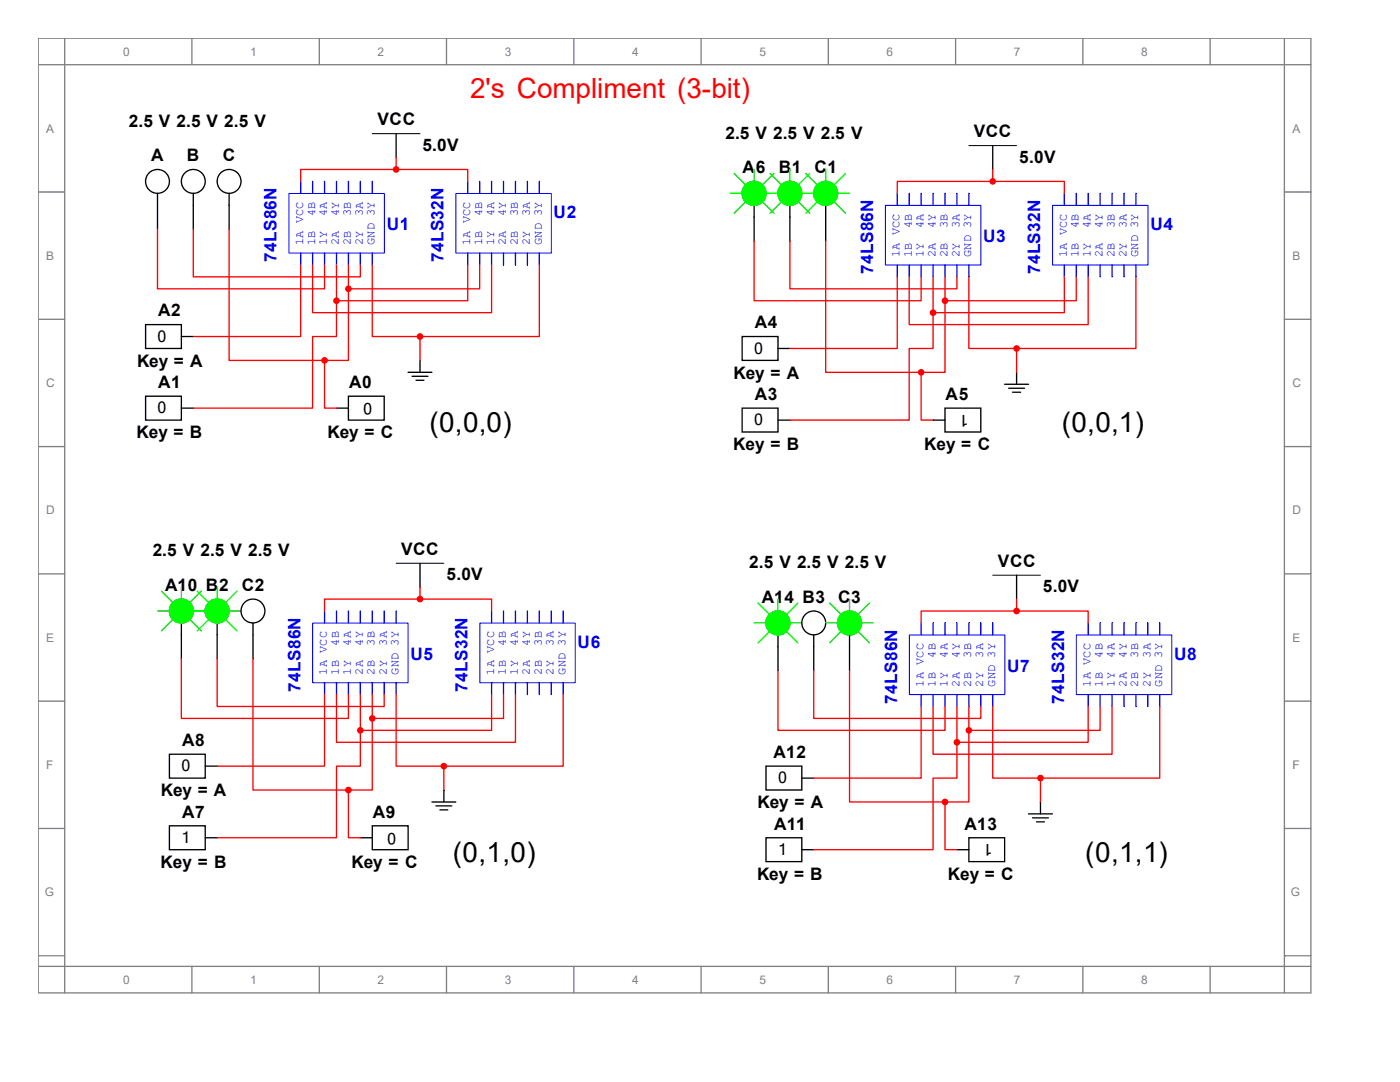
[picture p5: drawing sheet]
<svg xmlns="http://www.w3.org/2000/svg" width="279mm" height="216mm" viewBox="0 0 279 216" stroke-linecap="round" stroke-linejoin="round" font-family="sans-serif">
<g fill="none" stroke="#808080" stroke-width=".26">
<path d="M7.6 7.6h254v190.5h-254zM7.6 12.9h254M12.9 7.6v190.5M38.3 7.6v5.3M63.7 7.6v5.3M89.1 7.6v5.3M114.5 7.6v5.3M139.9 7.6v5.3M165.3 7.6v5.3M190.7 7.6v5.3M216.1 7.6v5.3M241.5 7.6v5.3"/>
<path d="M256.3 7.6v190.5M7.6 38.3h5.3M256.3 38.3h5.3M7.6 63.7h5.3M256.3 63.7h5.3M7.6 89.1h5.3M256.3 89.1h5.3M7.6 114.5h5.3M256.3 114.5h5.3M7.6 139.9h5.3M256.3 139.9h5.3M7.6 165.3h5.3"/>
<path d="M256.3 165.3h5.3M7.6 190.7h5.3M7.6 192.8h254M38.3 192.8v5.3M63.7 192.8v5.3M89.1 192.8v5.3M114.5 192.8v5.3M139.9 192.8v5.3M165.3 192.8v5.3M190.7 192.8v5.3M216.1 192.8v5.3M241.5 192.8v5.3"/>
<path d="M256.3 190.7h5.3"/>
</g>
<path d="M57.7 38.6h19v11.9h-19z" fill="none" stroke="#00f" stroke-width=".2"/>
<path d="M60 50.5v2.4" fill="none" stroke="#00f" stroke-width=".26"/>
<path d="M62.4 50.5v2.4" fill="none" stroke="#00f" stroke-width=".26"/>
<path d="M64.8 50.5v2.4" fill="none" stroke="#00f" stroke-width=".26"/>
<path d="M67.2 50.5v2.4" fill="none" stroke="#00f" stroke-width=".26"/>
<path d="M69.5 50.5v2.4" fill="none" stroke="#00f" stroke-width=".26"/>
<path d="M71.9 50.5v2.4" fill="none" stroke="#00f" stroke-width=".26"/>
<path d="M74.3 50.5v2.4" fill="none" stroke="#00f" stroke-width=".26"/>
<path d="M74.3 36.2v2.4" fill="none" stroke="#00f" stroke-width=".26"/>
<path d="M71.9 36.2v2.4" fill="none" stroke="#00f" stroke-width=".26"/>
<path d="M69.5 36.2v2.4" fill="none" stroke="#00f" stroke-width=".26"/>
<path d="M67.2 36.2v2.4" fill="none" stroke="#00f" stroke-width=".26"/>
<path d="M64.8 36.2v2.4" fill="none" stroke="#00f" stroke-width=".26"/>
<path d="M62.4 36.2v2.4" fill="none" stroke="#00f" stroke-width=".26"/>
<path d="M60 36.2v2.4" fill="none" stroke="#00f" stroke-width=".26"/>
<path d="M91 38.6h19v11.9h-19z" fill="none" stroke="#00f" stroke-width=".2"/>
<path d="M93.3 50.5v2.4" fill="none" stroke="#00f" stroke-width=".26"/>
<path d="M95.7 50.5v2.4" fill="none" stroke="#00f" stroke-width=".26"/>
<path d="M98.1 50.5v2.4" fill="none" stroke="#00f" stroke-width=".26"/>
<path d="M100.5 50.5v2.4" fill="none" stroke="#00f" stroke-width=".26"/>
<path d="M102.9 50.5v2.4" fill="none" stroke="#00f" stroke-width=".26"/>
<path d="M105.3 50.5v2.4" fill="none" stroke="#00f" stroke-width=".26"/>
<path d="M107.6 50.5v2.4" fill="none" stroke="#00f" stroke-width=".26"/>
<path d="M107.6 36.2v2.4" fill="none" stroke="#00f" stroke-width=".26"/>
<path d="M105.3 36.2v2.4" fill="none" stroke="#00f" stroke-width=".26"/>
<path d="M102.9 36.2v2.4" fill="none" stroke="#00f" stroke-width=".26"/>
<path d="M100.5 36.2v2.4" fill="none" stroke="#00f" stroke-width=".26"/>
<path d="M98.1 36.2v2.4" fill="none" stroke="#00f" stroke-width=".26"/>
<path d="M95.7 36.2v2.4" fill="none" stroke="#00f" stroke-width=".26"/>
<path d="M93.3 36.2v2.4" fill="none" stroke="#00f" stroke-width=".26"/>
<path d="M74.3 26.7h9.5" fill="none" stroke="#000" stroke-width=".2"/>
<g fill="none" stroke="#000" stroke-width=".26">
<path d="M31.4 38.6v7.1M38.6 38.6v7.1M45.7 38.6v7.1M79.1 26.7v4.7M29.1 79.1h7.1v4.7h-7.1zM29.1 64.8h7.1v4.7h-7.1zM36.2 67.2h2.4M69.5 79.1h7.2v4.7h-7.2zM81.4 74.3h4.8M82.2 75.1h3.2M83 75.9h1.6M83.8 71.9v2.4"/>
<path d="M36.2 81.4h2.4M67.2 81.4h2.3"/>
<circle cx="31.4" cy="36.2" r="2.38"/>
<circle cx="38.6" cy="36.2" r="2.38"/>
<circle cx="45.7" cy="36.2" r="2.38"/>
</g>
<g fill="#f00" stroke="#f00" stroke-width=".26">
<circle cx="79.1" cy="33.8" r=".53"/>
<circle cx="83.8" cy="67.2" r=".53"/>
<circle cx="67.2" cy="60" r=".53"/>
<circle cx="69.5" cy="57.6" r=".53"/>
<circle cx="64.8" cy="71.9" r=".53"/>
</g>
<g fill="none" stroke="#f00" stroke-width=".26">
<path d="M79.1 33.8h-19.1v2.4M79.1 33.8h14.2v2.4M79.1 31.4v2.4M31.4 45.7v11.9h33.4v-4.7M38.6 45.7v9.5h33.3v-2.3M45.7 45.7v26.2h19.1M60 52.9v14.3h-21.4M62.4 52.9v9.5h35.7v-9.5M67.2 52.9v7.1M69.5 57.6v14.3h-4.7M69.5 52.9v4.7M74.3 52.9v14.3h9.5"/>
<path d="M93.3 52.9v7.1h-26.1M95.7 52.9v4.7h-26.2M107.6 52.9v14.3h-23.8M64.8 71.9v9.5h2.4M67.2 60v7.2h-4.8v14.2h-23.8M83.8 67.2v4.7"/>
</g>
<path d="M176.7 41h19v11.9h-19z" fill="none" stroke="#00f" stroke-width=".2"/>
<path d="M179.1 52.9v2.3" fill="none" stroke="#00f" stroke-width=".26"/>
<path d="M181.5 52.9v2.3" fill="none" stroke="#00f" stroke-width=".26"/>
<path d="M183.8 52.9v2.3" fill="none" stroke="#00f" stroke-width=".26"/>
<path d="M186.2 52.9v2.3" fill="none" stroke="#00f" stroke-width=".26"/>
<path d="M188.6 52.9v2.3" fill="none" stroke="#00f" stroke-width=".26"/>
<path d="M191 52.9v2.3" fill="none" stroke="#00f" stroke-width=".26"/>
<path d="M193.4 52.9v2.3" fill="none" stroke="#00f" stroke-width=".26"/>
<path d="M193.4 38.6v2.4" fill="none" stroke="#00f" stroke-width=".26"/>
<path d="M191 38.6v2.4" fill="none" stroke="#00f" stroke-width=".26"/>
<path d="M188.6 38.6v2.4" fill="none" stroke="#00f" stroke-width=".26"/>
<path d="M186.2 38.6v2.4" fill="none" stroke="#00f" stroke-width=".26"/>
<path d="M183.8 38.6v2.4" fill="none" stroke="#00f" stroke-width=".26"/>
<path d="M181.5 38.6v2.4" fill="none" stroke="#00f" stroke-width=".26"/>
<path d="M179.1 38.6v2.4" fill="none" stroke="#00f" stroke-width=".26"/>
<path d="M210.1 41h19v11.9h-19z" fill="none" stroke="#00f" stroke-width=".2"/>
<path d="M212.4 52.9v2.3" fill="none" stroke="#00f" stroke-width=".26"/>
<path d="M214.8 52.9v2.3" fill="none" stroke="#00f" stroke-width=".26"/>
<path d="M217.2 52.9v2.3" fill="none" stroke="#00f" stroke-width=".26"/>
<path d="M219.6 52.9v2.3" fill="none" stroke="#00f" stroke-width=".26"/>
<path d="M221.9 52.9v2.3" fill="none" stroke="#00f" stroke-width=".26"/>
<path d="M224.3 52.9v2.3" fill="none" stroke="#00f" stroke-width=".26"/>
<path d="M226.7 52.9v2.3" fill="none" stroke="#00f" stroke-width=".26"/>
<path d="M226.7 38.6v2.4" fill="none" stroke="#00f" stroke-width=".26"/>
<path d="M224.3 38.6v2.4" fill="none" stroke="#00f" stroke-width=".26"/>
<path d="M221.9 38.6v2.4" fill="none" stroke="#00f" stroke-width=".26"/>
<path d="M219.6 38.6v2.4" fill="none" stroke="#00f" stroke-width=".26"/>
<path d="M217.2 38.6v2.4" fill="none" stroke="#00f" stroke-width=".26"/>
<path d="M214.8 38.6v2.4" fill="none" stroke="#00f" stroke-width=".26"/>
<path d="M212.4 38.6v2.4" fill="none" stroke="#00f" stroke-width=".26"/>
<path d="M193.4 29.1h9.5" fill="none" stroke="#000" stroke-width=".2"/>
<g fill="none" stroke="#000" stroke-width=".26">
<path d="M198.1 29.1v4.7M150.5 41v7.1M157.6 41v7.1M164.8 41v7.1M148.1 67.2h7.2v4.7h-7.2zM155.3 69.5h2.3M200.5 76.7h4.8M201.3 77.5h3.2M202.1 78.3h1.6M202.9 74.3v2.4M148.1 81.4h7.2v4.8h-7.2zM155.3 83.8h2.3"/>
<path d="M186.2 83.8h2.4M188.6 81.4h7.1v4.8h-7.1z"/>
<circle cx="150.5" cy="38.6" r="2.38"/>
<circle cx="157.6" cy="38.6" r="2.38"/>
<circle cx="164.8" cy="38.6" r="2.38"/>
</g>
<g fill="#f00" stroke="#f00" stroke-width=".26">
<circle cx="198.1" cy="36.2" r=".53"/>
<circle cx="202.9" cy="69.5" r=".53"/>
<circle cx="186.2" cy="62.4" r=".53"/>
<circle cx="188.6" cy="60" r=".53"/>
<circle cx="183.8" cy="74.3" r=".53"/>
</g>
<g fill="none" stroke="#0f0" stroke-width=".26">
<path d="M145.7 38.6h2.4M146.5 34.6l2.4 2.4M150.5 33.8v2.4M152.9 38.6h2.4M153.7 34.6l2.4 2.4M154.5 34.6l-2.4 2.4M157.6 33.8v2.4M160 38.6h2.4M160.8 34.6l2.4 2.4M161.6 34.6l-2.4 2.4M164.8 33.8v2.4M167.2 38.6h2.3"/>
<path d="M168.8 34.6l-2.4 2.4M148.9 40.2l-2.4 2.3M152.1 40.2l2.4 2.3M156.1 40.2l-2.4 2.3M159.2 40.2l2.4 2.3M163.2 40.2l-2.4 2.3M166.4 40.2l2.4 2.3"/>
</g>
<g fill="#0f0" stroke="#0f0" stroke-width=".26">
<circle cx="150.5" cy="38.6" r="2.38"/>
<circle cx="157.6" cy="38.6" r="2.38"/>
<circle cx="164.8" cy="38.6" r="2.38"/>
</g>
<g fill="none" stroke="#f00" stroke-width=".26">
<path d="M198.1 36.2h-19v2.4M198.1 36.2h14.3v2.4M198.1 33.8v2.4M150.5 48.1v11.9h33.3v-4.8M157.6 48.1v9.5h33.4v-2.4M164.8 48.1v26.2h19M179.1 55.2v14.3h-21.5M181.5 55.2v9.6h35.7v-9.6M186.2 55.2v7.2M188.6 55.2v4.8M193.4 55.2v14.3h9.5M212.4 55.2v7.2h-26.2"/>
<path d="M214.8 55.2v4.8h-26.2M226.7 55.2v14.3h-23.8M183.8 74.3v9.5h2.4M186.2 62.4v7.1h-4.7v14.3h-23.9M188.6 60v14.3h-4.8M202.9 69.5v4.8"/>
</g>
<path d="M62.4 124.3h19v11.9h-19z" fill="none" stroke="#00f" stroke-width=".2"/>
<path d="M64.8 136.2v2.4" fill="none" stroke="#00f" stroke-width=".26"/>
<path d="M67.2 136.2v2.4" fill="none" stroke="#00f" stroke-width=".26"/>
<path d="M69.5 136.2v2.4" fill="none" stroke="#00f" stroke-width=".26"/>
<path d="M71.9 136.2v2.4" fill="none" stroke="#00f" stroke-width=".26"/>
<path d="M74.3 136.2v2.4" fill="none" stroke="#00f" stroke-width=".26"/>
<path d="M76.7 136.2v2.4" fill="none" stroke="#00f" stroke-width=".26"/>
<path d="M79.1 136.2v2.4" fill="none" stroke="#00f" stroke-width=".26"/>
<path d="M79.1 121.9v2.4" fill="none" stroke="#00f" stroke-width=".26"/>
<path d="M76.7 121.9v2.4" fill="none" stroke="#00f" stroke-width=".26"/>
<path d="M74.3 121.9v2.4" fill="none" stroke="#00f" stroke-width=".26"/>
<path d="M71.9 121.9v2.4" fill="none" stroke="#00f" stroke-width=".26"/>
<path d="M69.5 121.9v2.4" fill="none" stroke="#00f" stroke-width=".26"/>
<path d="M67.2 121.9v2.4" fill="none" stroke="#00f" stroke-width=".26"/>
<path d="M64.8 121.9v2.4" fill="none" stroke="#00f" stroke-width=".26"/>
<path d="M95.8 124.3h19v11.9h-19z" fill="none" stroke="#00f" stroke-width=".2"/>
<path d="M98.1 136.2v2.4" fill="none" stroke="#00f" stroke-width=".26"/>
<path d="M100.5 136.2v2.4" fill="none" stroke="#00f" stroke-width=".26"/>
<path d="M102.9 136.2v2.4" fill="none" stroke="#00f" stroke-width=".26"/>
<path d="M105.3 136.2v2.4" fill="none" stroke="#00f" stroke-width=".26"/>
<path d="M107.6 136.2v2.4" fill="none" stroke="#00f" stroke-width=".26"/>
<path d="M110 136.2v2.4" fill="none" stroke="#00f" stroke-width=".26"/>
<path d="M112.4 136.2v2.4" fill="none" stroke="#00f" stroke-width=".26"/>
<path d="M112.4 121.9v2.4" fill="none" stroke="#00f" stroke-width=".26"/>
<path d="M110 121.9v2.4" fill="none" stroke="#00f" stroke-width=".26"/>
<path d="M107.6 121.9v2.4" fill="none" stroke="#00f" stroke-width=".26"/>
<path d="M105.3 121.9v2.4" fill="none" stroke="#00f" stroke-width=".26"/>
<path d="M102.9 121.9v2.4" fill="none" stroke="#00f" stroke-width=".26"/>
<path d="M100.5 121.9v2.4" fill="none" stroke="#00f" stroke-width=".26"/>
<path d="M98.1 121.9v2.4" fill="none" stroke="#00f" stroke-width=".26"/>
<path d="M79.1 112.4h9.5M198.1 114.8h9.5" fill="none" stroke="#000" stroke-width=".2"/>
<g fill="none" stroke="#000" stroke-width=".26">
<path d="M83.8 112.4v4.8M202.9 114.8v4.7M36.2 124.3v7.1M43.3 124.3v7.1M50.5 124.3v7.1M33.8 150.5h7.2v4.8h-7.2zM41 152.9h2.3M88.6 157.6v2.4M33.8 164.8h7.2v4.7h-7.2zM41 167.2h2.3M71.9 167.2h2.4M74.3 164.8h7.1v4.7h-7.1z"/>
<path d="M86.2 160h4.8M87 160.8h3.2M87.8 161.6h1.6M205.3 162.4h4.7M206.1 163.2h3.1M206.9 164h1.5M207.6 160v2.4"/>
<circle cx="36.2" cy="121.9" r="2.38"/>
<circle cx="43.3" cy="121.9" r="2.38"/>
<circle cx="50.5" cy="121.9" r="2.38"/>
</g>
<g fill="#f00" stroke="#f00" stroke-width=".26">
<circle cx="83.8" cy="119.5" r=".53"/>
<circle cx="88.6" cy="152.9" r=".53"/>
<circle cx="71.9" cy="145.7" r=".53"/>
<circle cx="74.3" cy="143.4" r=".53"/>
<circle cx="69.5" cy="157.6" r=".53"/>
</g>
<g fill="none" stroke="#0f0" stroke-width=".26">
<path d="M32.2 118l2.4 2.3M36.2 117.2v2.3M39.4 118l2.4 2.3M40.2 118l-2.4 2.3M43.3 117.2v2.3M47.3 118l-2.4 2.3M31.4 121.9h2.4M34.6 123.5l-2.4 2.4M37.8 123.5l2.4 2.4M38.6 121.9h2.4M41.8 123.5l-2.4 2.4M44.9 123.5l2.4 2.4"/>
<path d="M45.7 121.9h2.4"/>
</g>
<g fill="#0f0" stroke="#0f0" stroke-width=".26">
<circle cx="36.2" cy="121.9" r="2.38"/>
<circle cx="43.3" cy="121.9" r="2.38"/>
</g>
<path d="M181.5 126.7h19v11.9h-19z" fill="none" stroke="#00f" stroke-width=".2"/>
<path d="M183.8 138.6v2.4" fill="none" stroke="#00f" stroke-width=".26"/>
<path d="M186.2 138.6v2.4" fill="none" stroke="#00f" stroke-width=".26"/>
<path d="M188.6 138.6v2.4" fill="none" stroke="#00f" stroke-width=".26"/>
<path d="M191 138.6v2.4" fill="none" stroke="#00f" stroke-width=".26"/>
<path d="M193.4 138.6v2.4" fill="none" stroke="#00f" stroke-width=".26"/>
<path d="M195.7 138.6v2.4" fill="none" stroke="#00f" stroke-width=".26"/>
<path d="M198.1 138.6v2.4" fill="none" stroke="#00f" stroke-width=".26"/>
<path d="M198.1 124.3v2.4" fill="none" stroke="#00f" stroke-width=".26"/>
<path d="M195.7 124.3v2.4" fill="none" stroke="#00f" stroke-width=".26"/>
<path d="M193.4 124.3v2.4" fill="none" stroke="#00f" stroke-width=".26"/>
<path d="M191 124.3v2.4" fill="none" stroke="#00f" stroke-width=".26"/>
<path d="M188.6 124.3v2.4" fill="none" stroke="#00f" stroke-width=".26"/>
<path d="M186.2 124.3v2.4" fill="none" stroke="#00f" stroke-width=".26"/>
<path d="M183.8 124.3v2.4" fill="none" stroke="#00f" stroke-width=".26"/>
<path d="M214.8 126.7h19v11.9h-19z" fill="none" stroke="#00f" stroke-width=".2"/>
<path d="M217.2 138.6v2.4" fill="none" stroke="#00f" stroke-width=".26"/>
<path d="M219.6 138.6v2.4" fill="none" stroke="#00f" stroke-width=".26"/>
<path d="M221.9 138.6v2.4" fill="none" stroke="#00f" stroke-width=".26"/>
<path d="M224.3 138.6v2.4" fill="none" stroke="#00f" stroke-width=".26"/>
<path d="M226.7 138.6v2.4" fill="none" stroke="#00f" stroke-width=".26"/>
<path d="M229.1 138.6v2.4" fill="none" stroke="#00f" stroke-width=".26"/>
<path d="M231.5 138.6v2.4" fill="none" stroke="#00f" stroke-width=".26"/>
<path d="M231.5 124.3v2.4" fill="none" stroke="#00f" stroke-width=".26"/>
<path d="M229.1 124.3v2.4" fill="none" stroke="#00f" stroke-width=".26"/>
<path d="M226.7 124.3v2.4" fill="none" stroke="#00f" stroke-width=".26"/>
<path d="M224.3 124.3v2.4" fill="none" stroke="#00f" stroke-width=".26"/>
<path d="M221.9 124.3v2.4" fill="none" stroke="#00f" stroke-width=".26"/>
<path d="M219.6 124.3v2.4" fill="none" stroke="#00f" stroke-width=".26"/>
<path d="M217.2 124.3v2.4" fill="none" stroke="#00f" stroke-width=".26"/>
<g fill="#f00" stroke="#f00" stroke-width=".26">
<circle cx="202.9" cy="121.9" r=".53"/>
<circle cx="207.6" cy="155.3" r=".53"/>
<circle cx="191" cy="148.1" r=".53"/>
<circle cx="193.4" cy="145.7" r=".53"/>
<circle cx="188.6" cy="160" r=".53"/>
</g>
<g fill="none" stroke="#000" stroke-width=".26">
<path d="M155.3 126.7v7.1M162.4 126.7v7.1M169.5 126.7v7.1M152.9 152.9h7.1v4.7h-7.1zM160 155.3h2.4M152.9 167.2h7.1v4.7h-7.1zM160 169.5h2.4M191 169.5h2.4M193.4 167.2h7.1v4.7h-7.1z"/>
<circle cx="155.3" cy="124.3" r="2.38"/>
<circle cx="162.4" cy="124.3" r="2.38"/>
<circle cx="169.5" cy="124.3" r="2.38"/>
</g>
<g fill="none" stroke="#0f0" stroke-width=".26">
<path d="M155.3 119.5v2.4M169.5 119.5v2.4M150.5 124.3h2.4M151.3 120.3l2.4 2.4M153.7 125.9l-2.4 2.4M156.8 125.9l2.4 2.4M157.6 124.3h2.4M159.2 120.3l-2.4 2.4M164.8 124.3h2.4M165.6 120.3l2.4 2.4M168 125.9l-2.4 2.4M171.1 125.9l2.4 2.4"/>
<path d="M171.9 124.3h2.4M173.5 120.3l-2.4 2.4"/>
</g>
<g fill="#0f0" stroke="#0f0" stroke-width=".26">
<circle cx="155.3" cy="124.3" r="2.38"/>
<circle cx="169.5" cy="124.3" r="2.38"/>
</g>
<g fill="none" stroke="#f00" stroke-width=".26">
<path d="M83.8 119.5h-19v2.4M83.8 119.5h14.3v2.4M83.8 117.2v2.3M202.9 119.5v2.4M36.2 131.4v12h33.3v-4.8M43.3 131.4v9.6h33.4v-2.4M50.5 131.4v26.2h19M64.8 138.6v14.3h-21.5M67.2 138.6v9.5h35.7v-9.5M71.9 138.6v7.1M74.3 138.6v4.8M79.1 138.6v14.3h9.5"/>
<path d="M98.1 138.6v7.1h-26.2M100.5 138.6v4.8h-26.2M112.4 138.6v14.3h-23.8M155.3 133.8v11.9h33.3v-4.7M162.4 133.8v9.6h33.3v-2.4M169.5 133.8v26.2h19.1M202.9 121.9h-19.1v2.4M202.9 121.9h14.3v2.4M69.5 157.6v9.6h2.4M71.9 145.7v7.2h-4.7v14.3h-23.9M74.3 143.4v14.2h-4.8M88.6 152.9v4.7"/>
<path d="M183.8 141v14.3h-21.4M186.2 141v9.5h35.7v-9.5M191 148.1v7.2h-4.8v14.2h-23.8M191 141v7.1M193.4 145.7v14.3h-4.8M193.4 141v4.7M198.1 141v14.3h9.5M207.6 155.3v4.7M217.2 141v7.1h-26.2M219.6 141v4.7h-26.2M231.5 141v14.3h-23.9M188.6 160v9.5h2.4"/>
</g>
<text font-size="5.6" fill="#f00" x="93.8" y="19.5">2's Compliment (3-bit)</text>
<g font-size="5.6">
<text x="85.7" y="86.2">(0,0,0)</text>
<text x="211.9" y="86.2">(0,0,1)</text>
<text x="90.4" y="171.9">(0,1,0)</text>
<text x="216.6" y="171.9">(0,1,1)</text>
</g>
<g font-size="3.4">
<text x="25.7" y="25.3">2.5 V 2.5 V 2.5 V</text>
<text x="75.3" y="25">VCC</text>
<text x="144.8" y="27.7">2.5 V 2.5 V 2.5 V</text>
<text x="194.4" y="27.4">VCC</text>
<text x="30.2" y="32.2">A</text>
<text x="37.3" y="32.2">B</text>
<text x="44.4" y="32.2">C</text>
<text x="84.3" y="30.1">5.0V</text>
<text x="148.2" y="34.5">A6</text>
<text x="155.4" y="34.5">B1</text>
<text x="162.6" y="34.5">C1</text>
<text x="203.4" y="32.4">5.0V</text>
<text x="31.6" y="63.1">A2</text>
<text x="150.6" y="65.5">A4</text>
<text x="27.3" y="73.2">Key = A</text>
<text x="31.6" y="77.4">A1</text>
<text x="69.7" y="77.4">A0</text>
<text x="146.4" y="75.6">Key = A</text>
<text x="150.6" y="79.8">A3</text>
<text x="188.7" y="79.8">A5</text>
<text x="27.3" y="87.5">Key = B</text>
<text x="65.4" y="87.5">Key = C</text>
<text x="146.3" y="89.9">Key = B</text>
<text x="184.4" y="89.9">Key = C</text>
<text x="30.5" y="111">2.5 V 2.5 V 2.5 V</text>
<text x="80.1" y="110.7">VCC</text>
<text x="149.5" y="113.4">2.5 V 2.5 V 2.5 V</text>
<text x="199.1" y="113.2">VCC</text>
<text x="32.9" y="117.9">A10 B2</text>
<text x="48.3" y="117.9">C2</text>
<text x="89.1" y="115.8">5.0V</text>
<text x="208.1" y="118.2">5.0V</text>
<text x="152" y="120.3">A14 B3</text>
<text x="167.3" y="120.3">C3</text>
<text x="36.3" y="148.8">A8</text>
<text x="154.4" y="151.3">A12</text>
<text x="32.1" y="158.9">Key = A</text>
<text x="151.2" y="161.3">Key = A</text>
<text x="36.3" y="163.2">A7</text>
<text x="74.4" y="163.2">A9</text>
<text x="154.5" y="165.5">A11</text>
<text x="192.5" y="165.5">A13</text>
<text x="32" y="173.2">Key = B</text>
<text x="70.1" y="173.2">Key = C</text>
<text x="151.1" y="175.6">Key = B</text>
<text x="189.2" y="175.6">Key = C</text>
</g>
<g font-size="3.4" fill="#00f">
<text x="77.2" y="45.9">U1</text>
<text x="110.5" y="43.6">U2</text>
<text x="229.6" y="45.9">U4</text>
<text x="55.2" y="52.3" transform="rotate(-90 55.2 52.3)">74LS86N</text>
<text x="88.5" y="52.3" transform="rotate(-90 88.5 52.3)">74LS32N</text>
<text x="196.2" y="48.3">U3</text>
<text x="174.2" y="54.7" transform="rotate(-90 174.2 54.7)">74LS86N</text>
<text x="207.6" y="54.7" transform="rotate(-90 207.6 54.7)">74LS32N</text>
<text x="81.9" y="131.7">U5</text>
<text x="115.3" y="129.3">U6</text>
<text x="234.3" y="131.7">U8</text>
<text x="201" y="134">U7</text>
<text x="59.9" y="138" transform="rotate(-90 59.9 138)">74LS86N</text>
<text x="93.3" y="138" transform="rotate(-90 93.3 138)">74LS32N</text>
<text x="179" y="140.5" transform="rotate(-90 179 140.5)">74LS86N</text>
<text x="212.3" y="140.4" transform="rotate(-90 212.3 140.4)">74LS32N</text>
</g>
<g font-size="3.2">
<text x="31.5" y="68.2">0</text>
<text x="150.5" y="70.6">0</text>
<text x="31.5" y="82.5">0</text>
<text x="74.3" y="80.4" transform="rotate(-180 74.3 80.4)">0</text>
<text x="193.3" y="82.8" transform="rotate(-180 193.3 82.8)">1</text>
<text x="150.5" y="84.9">0</text>
<text x="36.2" y="153.9">0</text>
<text x="155.3" y="156.3">0</text>
<text x="79" y="166.1" transform="rotate(-180 79 166.1)">0</text>
<text x="36.2" y="168.2">1</text>
<text x="155.3" y="170.6">1</text>
<text x="198.1" y="168.5" transform="rotate(-180 198.1 168.5)">1</text>
</g>
<g font-size="2.4" fill="#808080">
<text x="24.6" y="11.1">0</text>
<text x="50" y="11.1">1</text>
<text x="75.4" y="11.1">2</text>
<text x="100.8" y="11.1">3</text>
<text x="126.2" y="11.1">4</text>
<text x="151.6" y="11.1">5</text>
<text x="177" y="11.1">6</text>
<text x="202.4" y="11.1">7</text>
<text x="227.8" y="11.1">8</text>
<text x="9.2" y="26.5">A</text>
<text x="257.9" y="26.5">A</text>
<text x="9.2" y="51.9">B</text>
<text x="257.9" y="51.9">B</text>
<text x="9.2" y="77.3">C</text>
<text x="257.9" y="77.3">C</text>
<text x="9.2" y="102.7">D</text>
<text x="257.9" y="102.7">D</text>
<text x="9.2" y="128.1">E</text>
<text x="257.9" y="128.1">E</text>
<text x="9.2" y="153.5">F</text>
<text x="257.9" y="153.5">F</text>
<text x="8.9" y="178.9">G</text>
<text x="257.6" y="178.9">G</text>
<text x="24.6" y="196.3">0</text>
<text x="50" y="196.3">1</text>
<text x="75.4" y="196.3">2</text>
<text x="100.8" y="196.3">3</text>
<text x="126.2" y="196.3">4</text>
<text x="151.6" y="196.3">5</text>
<text x="177" y="196.3">6</text>
<text x="202.4" y="196.3">7</text>
<text x="227.8" y="196.3">8</text>
</g>
<g font-size="2.4" fill="#00f">
<text x="62.9" y="43.1" transform="rotate(-90 62.9 43.1)">4B</text>
<text x="65.2" y="43.1" transform="rotate(-90 65.2 43.1)">4A</text>
<text x="67.6" y="43.1" transform="rotate(-90 67.6 43.1)">4Y</text>
<text x="70" y="43.1" transform="rotate(-90 70 43.1)">3B</text>
<text x="72.4" y="43.1" transform="rotate(-90 72.4 43.1)">3A</text>
<text x="96.2" y="43.1" transform="rotate(-90 96.2 43.1)">4B</text>
<text x="98.6" y="43.1" transform="rotate(-90 98.6 43.1)">4A</text>
<text x="101" y="43.1" transform="rotate(-90 101 43.1)">4Y</text>
<text x="103.3" y="43.1" transform="rotate(-90 103.3 43.1)">3B</text>
<text x="105.7" y="43.1" transform="rotate(-90 105.7 43.1)">3A</text>
<text x="182" y="45.5" transform="rotate(-90 182 45.5)">4B</text>
<text x="184.3" y="45.5" transform="rotate(-90 184.3 45.5)">4A</text>
<text x="186.7" y="45.5" transform="rotate(-90 186.7 45.5)">4Y</text>
<text x="189.1" y="45.5" transform="rotate(-90 189.1 45.5)">3B</text>
<text x="191.5" y="45.5" transform="rotate(-90 191.5 45.5)">3A</text>
<text x="215.3" y="45.5" transform="rotate(-90 215.3 45.5)">4B</text>
<text x="217.6" y="45.5" transform="rotate(-90 217.6 45.5)">4A</text>
<text x="220.1" y="45.5" transform="rotate(-90 220.1 45.5)">4Y</text>
<text x="222.4" y="45.5" transform="rotate(-90 222.4 45.5)">3B</text>
<text x="224.8" y="45.5" transform="rotate(-90 224.8 45.5)">3A</text>
<text x="60.5" y="48.9" transform="rotate(-90 60.5 48.9)">1A VCC</text>
<text x="62.9" y="48.9" transform="rotate(-90 62.9 48.9)">1B</text>
<text x="65.2" y="48.9" transform="rotate(-90 65.2 48.9)">1Y</text>
<text x="67.6" y="48.9" transform="rotate(-90 67.6 48.9)">2A</text>
<text x="70" y="48.9" transform="rotate(-90 70 48.9)">2B</text>
<text x="72.4" y="48.9" transform="rotate(-90 72.4 48.9)">2Y</text>
<text x="74.8" y="48.9" transform="rotate(-90 74.8 48.9)">GND 3Y</text>
<text x="93.8" y="48.9" transform="rotate(-90 93.8 48.9)">1A VCC</text>
<text x="96.2" y="48.9" transform="rotate(-90 96.2 48.9)">1B</text>
<text x="98.6" y="48.9" transform="rotate(-90 98.6 48.9)">1Y</text>
<text x="101" y="48.9" transform="rotate(-90 101 48.9)">2A</text>
<text x="103.3" y="48.9" transform="rotate(-90 103.3 48.9)">2B</text>
<text x="105.7" y="48.9" transform="rotate(-90 105.7 48.9)">2Y</text>
<text x="108.1" y="48.9" transform="rotate(-90 108.1 48.9)">GND 3Y</text>
<text x="179.5" y="51.3" transform="rotate(-90 179.5 51.3)">1A VCC</text>
<text x="182" y="51.3" transform="rotate(-90 182 51.3)">1B</text>
<text x="184.3" y="51.3" transform="rotate(-90 184.3 51.3)">1Y</text>
<text x="186.7" y="51.3" transform="rotate(-90 186.7 51.3)">2A</text>
<text x="189.1" y="51.3" transform="rotate(-90 189.1 51.3)">2B</text>
<text x="191.5" y="51.3" transform="rotate(-90 191.5 51.3)">2Y</text>
<text x="193.8" y="51.3" transform="rotate(-90 193.8 51.3)">GND 3Y</text>
<text x="212.9" y="51.3" transform="rotate(-90 212.9 51.3)">1A VCC</text>
<text x="215.3" y="51.3" transform="rotate(-90 215.3 51.3)">1B</text>
<text x="217.6" y="51.3" transform="rotate(-90 217.6 51.3)">1Y</text>
<text x="220.1" y="51.3" transform="rotate(-90 220.1 51.3)">2A</text>
<text x="222.4" y="51.3" transform="rotate(-90 222.4 51.3)">2B</text>
<text x="224.8" y="51.3" transform="rotate(-90 224.8 51.3)">2Y</text>
<text x="227.2" y="51.3" transform="rotate(-90 227.2 51.3)">GND 3Y</text>
<text x="67.6" y="128.8" transform="rotate(-90 67.6 128.8)">4B</text>
<text x="70" y="128.8" transform="rotate(-90 70 128.8)">4A</text>
<text x="72.4" y="128.8" transform="rotate(-90 72.4 128.8)">4Y</text>
<text x="74.8" y="128.8" transform="rotate(-90 74.8 128.8)">3B</text>
<text x="77.2" y="128.8" transform="rotate(-90 77.2 128.8)">3A</text>
<text x="101" y="128.8" transform="rotate(-90 101 128.8)">4B</text>
<text x="103.3" y="128.8" transform="rotate(-90 103.3 128.8)">4A</text>
<text x="105.7" y="128.8" transform="rotate(-90 105.7 128.8)">4Y</text>
<text x="108.1" y="128.8" transform="rotate(-90 108.1 128.8)">3B</text>
<text x="110.5" y="128.8" transform="rotate(-90 110.5 128.8)">3A</text>
<text x="186.7" y="131.2" transform="rotate(-90 186.7 131.2)">4B</text>
<text x="189.1" y="131.2" transform="rotate(-90 189.1 131.2)">4A</text>
<text x="191.5" y="131.2" transform="rotate(-90 191.5 131.2)">4Y</text>
<text x="193.8" y="131.2" transform="rotate(-90 193.8 131.2)">3B</text>
<text x="196.2" y="131.2" transform="rotate(-90 196.2 131.2)">3A</text>
<text x="220.1" y="131.2" transform="rotate(-90 220.1 131.2)">4B</text>
<text x="222.4" y="131.2" transform="rotate(-90 222.4 131.2)">4A</text>
<text x="224.8" y="131.2" transform="rotate(-90 224.8 131.2)">4Y</text>
<text x="227.2" y="131.2" transform="rotate(-90 227.2 131.2)">3B</text>
<text x="229.6" y="131.2" transform="rotate(-90 229.6 131.2)">3A</text>
<text x="65.2" y="134.6" transform="rotate(-90 65.2 134.6)">1A VCC</text>
<text x="67.6" y="134.6" transform="rotate(-90 67.6 134.6)">1B</text>
<text x="70" y="134.6" transform="rotate(-90 70 134.6)">1Y</text>
<text x="72.4" y="134.6" transform="rotate(-90 72.4 134.6)">2A</text>
<text x="74.8" y="134.6" transform="rotate(-90 74.8 134.6)">2B</text>
<text x="77.2" y="134.6" transform="rotate(-90 77.2 134.6)">2Y</text>
<text x="79.5" y="134.6" transform="rotate(-90 79.5 134.6)">GND 3Y</text>
<text x="98.6" y="134.6" transform="rotate(-90 98.6 134.6)">1A VCC</text>
<text x="101" y="134.6" transform="rotate(-90 101 134.6)">1B</text>
<text x="103.3" y="134.6" transform="rotate(-90 103.3 134.6)">1Y</text>
<text x="105.7" y="134.6" transform="rotate(-90 105.7 134.6)">2A</text>
<text x="108.1" y="134.6" transform="rotate(-90 108.1 134.6)">2B</text>
<text x="110.5" y="134.6" transform="rotate(-90 110.5 134.6)">2Y</text>
<text x="112.9" y="134.6" transform="rotate(-90 112.9 134.6)">GND 3Y</text>
<text x="184.3" y="137" transform="rotate(-90 184.3 137)">1A VCC</text>
<text x="186.7" y="137" transform="rotate(-90 186.7 137)">1B</text>
<text x="189.1" y="137" transform="rotate(-90 189.1 137)">1Y</text>
<text x="191.5" y="137" transform="rotate(-90 191.5 137)">2A</text>
<text x="193.8" y="137" transform="rotate(-90 193.8 137)">2B</text>
<text x="196.2" y="137" transform="rotate(-90 196.2 137)">2Y</text>
<text x="198.6" y="137" transform="rotate(-90 198.6 137)">GND 3Y</text>
<text x="217.6" y="137" transform="rotate(-90 217.6 137)">1A VCC</text>
<text x="220.1" y="137" transform="rotate(-90 220.1 137)">1B</text>
<text x="222.4" y="137" transform="rotate(-90 222.4 137)">1Y</text>
<text x="224.8" y="137" transform="rotate(-90 224.8 137)">2A</text>
<text x="227.2" y="137" transform="rotate(-90 227.2 137)">2B</text>
<text x="229.6" y="137" transform="rotate(-90 229.6 137)">2Y</text>
<text x="231.9" y="137" transform="rotate(-90 231.9 137)">GND 3Y</text>
</g>
</svg>
